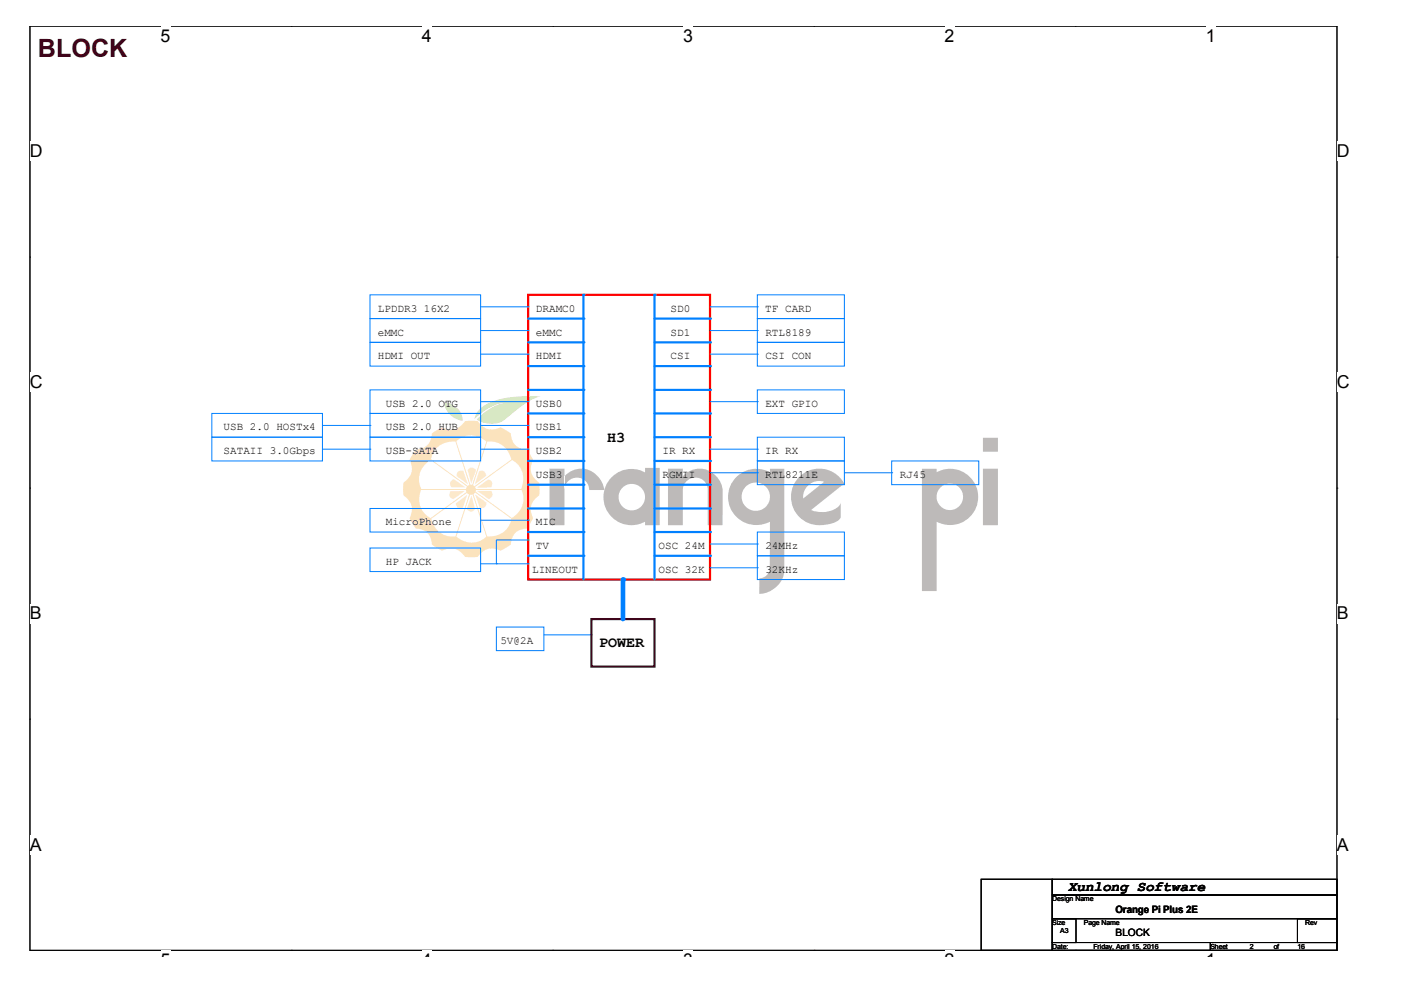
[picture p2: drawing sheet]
<svg xmlns="http://www.w3.org/2000/svg" width="297mm" height="210mm" viewBox="0 0 297 210" stroke-linecap="round" stroke-linejoin="round" font-family="sans-serif">
<g fill="#7bb537">
<path d="M101.7 86.7a12.1 12.1 0 0 1 7.7-2.6h5.2a16 16 0 0 0-6.5 4 5.3 5.3 0 0 1-7 .8 11.1 11.1 0 0 1 6.8-3.6 9.7 9.7 0 0 0-6.1 2.5l-1.2 1 .3-1z"/>
<path d="M94 85.1a4.5 4.5 0 0 1 4.1 3.7v.4a4.7 4.7 0 0 1-4.1-4.1z"/>
</g>
<path d="M88.1 95.3a3.3 3.3 0 0 0 3.5-3.4l2.2-1.3a3.5 3.5 0 0 0 4.8-1.3l1.7-.1a1.45 1.45 0 0 1 1.5 .7 3.3 3.3 0 0 0 4.3 .7l2.2 1.3a3.3 3.3 0 0 0 3.4 3.4l1.3 2.2a3.5 3.5 0 0 0 1.3 4.8l.1 1.7a1.45 1.45 0 0 1-.7 1.5 3.3 3.3 0 0 0-.7 4.4l-1.3 2.1a3.3 3.3 0 0 0-3.4 3.5l-2.2 1.3a3.5 3.5 0 0 0-4.8 1.3h-1.7a1.45 1.45 0 0 1-1.5-.6 3.3 3.3 0 0 0-4.3-.7l-2.2-1.3a3.3 3.3 0 0 0-3.5-3.5l-1.3-2.1a3.5 3.5 0 0 0-1.3-4.9v-1.7a1.45 1.45 0 0 1 .7-1.5 3.3 3.3 0 0 0 .6-4.3z" fill="#f4a424"/>
<g fill="#fff">
<path d="M99.9 103.7l8.6-6.2a4.6 4.6 0 0 1 2 6.2z"/>
<path d="M103.1 93.7a4.6 4.6 0 0 1 5.3 3.8l-8.5 6.2z"/>
<path d="M96.7 93.6a4.6 4.6 0 0 1 6.5 0l-3.3 10.1-3.3-10z"/>
<path d="M92.4 95.1a5 5 0 0 1 4.2-1.5l3.3 10.1-8.5-6.2v-.2a4.7 4.7 0 0 1 1-2.2z"/>
<path d="M90.2 98.4l1.2-.9 8.5 6.2h-10.5a4.4 4.4 0 0 1 .8-5.3z"/>
<path d="M89.3 103.7h10.6l-8.5 6.2a4.6 4.6 0 0 1-2.1-6.2z"/>
<path d="M91.4 109.9l8.5-6.2-3.2 10a4.6 4.6 0 0 1-5.3-3.8z"/>
<path d="M99.9 103.7l3.3 10a4.6 4.6 0 0 1-6.5 0z"/>
<path d="M99.9 103.7l8.6 6.2a4.6 4.6 0 0 1-5.3 3.8z"/>
<path d="M99.9 103.7h10.6a4.6 4.6 0 0 1-2 6.2z"/>
</g>
<g fill="#f4a424">
<path d="M88.2 112.1l23.4-17 .1 .2-23.4 17z"/>
<circle cx="99.8" cy="103.8" r="1.06"/>
</g>
<path d="M85.5 103.7h28.9" fill="none" stroke="#f4a424" stroke-width=".21"/>
<g fill="#f4a424">
<path d="M104.3 89.9l.2 .1-8.9 27.5-.2-.1z"/>
<path d="M95.4 90l.1-.1 9 27.5-.2 .1z"/>
<path d="M88.3 95.1l23.4 17-.1 .2-23.4-17z"/>
</g>
<g fill="#f5b664">
<path d="M99.1 99.7l.5-.5a1.08 1.08 0 0 1 1.3 .5l-1 2.8z"/>
<path d="M97.1 100l.4-.2h.7l1 2.9-2.4-1.8 .1-.6z"/>
<path d="M95.6 102l.6-.4 2.5 1.7h-3l-.3-.5z"/>
<path d="M95.5 104.1h3l-2.4 1.7-.5-.2a1.08 1.08 0 0 1-.1-1.5z"/>
<path d="M96.6 106.7l2.5-1.8-1 2.8-.6 .1a1.08 1.08 0 0 1-.9-1.1z"/>
<path d="M100 105.1l.7 2.8-.4 .5a1.08 1.08 0 0 1-1.4-.5z"/>
<path d="M100.7 104.8l2.4 1.8-.1 .6a1.08 1.08 0 0 1-1.3 .5z"/>
<path d="M101.2 104.1h2.9l.3 .5a1.08 1.08 0 0 1-.8 1.2z"/>
<path d="M101.1 103.4l2.4-1.8 .6 .3a1.08 1.08 0 0 1 0 1.4z"/>
<path d="M101.6 99.9l.6-.1a1.08 1.08 0 0 1 .9 1.1l-2.4 1.8z"/>
</g>
<g fill="#231916">
<path d="M141.6 99.4h3.2v1.6a4.8 4.8 0 0 1 5.3-1.3 4.8 4.8 0 0 1 3.1 4.5v7.2h-3.2v-7.5a2.64 2.64 0 0 0-2.6-2.6 2.64 2.64 0 0 0-2.6 2.6v7.5h-3.2z"/>
<path d="M119.7 101v2.9a2.62 2.62 0 0 1 2.6-2.6 2.62 2.62 0 0 1 2.6 2.6h3.2a4.9 4.9 0 0 0-3.2-4.2 4.9 4.9 0 0 0-5.2 1.3zM116.5 99.4h3.2v12h-3.2z"/>
<path d="M131.1 105.4a2.85 2.85 0 0 0 5.7 0 2.85 2.85 0 0 0-5.7 0zM129.7 101.2a5.9 5.9 0 0 1 7.1-1v-1h3.1v12.2h-3.1v-.8a6 6 0 0 1-7.7-1.6 6 6 0 0 1 .6-7.8z"/>
<path d="M157.2 105.3a3.1 3.1 0 0 0 6.1 0 3.1 3.1 0 0 0-6.1 0zM156.1 101.1a6 6 0 0 1 7.1-1v-.7h3.1v21.5a5.5 5.5 0 0 1-5.3 5v-3.3a2.22 2.22 0 0 0 2.2-2.2v-9.8a6 6 0 0 1-7.6-1.6 6 6 0 0 1 .5-7.9z"/>
<path d="M171.3 103a3.2 3.2 0 0 0-1 2.7l4.4-3.6a3.4 3.4 0 0 0-3.4 .9zM169.5 101.1a6 6 0 0 1 9.5 1.4l-7 5.6a5.5 5.5 0 0 0 6-.9l.3-.7v3.1a3.5 3.5 0 0 1-3 1.6 6.1 6.1 0 0 1-6.8-2.8 6.1 6.1 0 0 1 1-7.3z"/>
<path d="M198.6 105.3a2.81 2.81 0 0 0 5.6 0 2.81 2.81 0 0 0-5.6 0zM195.5 99.4h3.1v.7a6 6 0 0 1 8.8 5.3 6 6 0 0 1-8.8 5.2v14.7h-3.1z"/>
<path d="M208.4 99.4v12h3.2v-12zM208.4 92.8h3.2v3h-3.2z"/>
</g>
<path d="M6.4 5.5h277.1v196h-277.1z" fill="none" stroke="#000" stroke-width=".21"/>
<g fill="#fff">
<path d="M34 5.5h2.2v4.3h-2.2z"/>
<path d="M34 201.5h2.2v1.3h-2.2z"/>
</g>
<path d="M61.8 5.5h.1M61.8 201.5h.1" fill="none" stroke="#000" stroke-width=".21"/>
<g fill="#fff">
<path d="M89.5 5.5h2.1v4.3h-2.1z"/>
<path d="M89.5 201.5h2.1v1.3h-2.1z"/>
</g>
<path d="M117.2 5.5h.1M117.2 201.5h.1" fill="none" stroke="#000" stroke-width=".21"/>
<g fill="#fff">
<path d="M144.9 5.5h2.1v4.3h-2.1z"/>
<path d="M144.9 201.5h2.1v1.3h-2.1z"/>
</g>
<path d="M172.6 5.5h.1M172.6 201.5h.1" fill="none" stroke="#000" stroke-width=".21"/>
<g fill="#fff">
<path d="M200.3 5.5h2.1v4.3h-2.1z"/>
<path d="M200.3 201.5h2.1v1.3h-2.1z"/>
</g>
<path d="M228 5.5h.1M228 201.5h.1" fill="none" stroke="#000" stroke-width=".21"/>
<g fill="#fff">
<path d="M255.7 5.5h2.1v4.3h-2.1z"/>
<path d="M255.7 201.5h2.1v1.3h-2.1z"/>
<path d="M6.3 30h2.8v4.2h-2.8z"/>
<path d="M283.5 30h2.7v4.2h-2.7z"/>
<path d="M6.3 79h2.8v4.2h-2.8z"/>
<path d="M283.5 79h2.7v4.2h-2.7z"/>
</g>
<path d="M6.4 54.5h.1M283.5 54.5h.1" fill="none" stroke="#000" stroke-width=".21"/>
<g fill="#fff">
<path d="M6.3 128h2.6v4.2h-2.6z"/>
<path d="M283.5 128h2.5v4.2h-2.5z"/>
</g>
<path d="M6.4 103.5h.1M283.5 103.5h.1" fill="none" stroke="#000" stroke-width=".21"/>
<g fill="#fff">
<path d="M6.3 176.9h2.6v4.3h-2.6z"/>
<path d="M283.5 176.9h2.5v4.3h-2.5z"/>
</g>
<path d="M6.4 152.5h.1M283.5 152.5h.1" fill="none" stroke="#000" stroke-width=".21"/>
<path d="M112 62.5h38.5v60.4h-38.5z" fill="none" stroke="#f00" stroke-width=".47"/>
<path d="M112 72.6h11.7" fill="none" stroke="#0080ff" stroke-width=".47"/>
<circle cx="123.7" cy="72.6" r=".23" fill="#0080ff"/>
<path d="M112 77.6h11.7" fill="none" stroke="#0080ff" stroke-width=".47"/>
<circle cx="123.7" cy="77.6" r=".23" fill="#0080ff"/>
<path d="M112 82.7h11.7" fill="none" stroke="#0080ff" stroke-width=".47"/>
<circle cx="123.7" cy="82.7" r=".23" fill="#0080ff"/>
<path d="M112 87.7h11.7" fill="none" stroke="#0080ff" stroke-width=".47"/>
<circle cx="123.7" cy="87.7" r=".23" fill="#0080ff"/>
<path d="M78.4 67.5h23.5v5.1h-23.5zM101.9 70.1h10.1M112 70.1h.1" fill="none" stroke="#0080ff" stroke-width=".21"/>
<path d="M112 92.7h11.7" fill="none" stroke="#0080ff" stroke-width=".47"/>
<circle cx="123.7" cy="92.7" r=".23" fill="#0080ff"/>
<path d="M150.5 65.1h10.1M160.6 62.5h18.4v5h-18.4zM160.6 65.1h.1" fill="none" stroke="#0080ff" stroke-width=".21"/>
<path d="M112 97.7h11.7" fill="none" stroke="#0080ff" stroke-width=".47"/>
<circle cx="123.7" cy="97.7" r=".23" fill="#0080ff"/>
<path d="M112 107.8h11.7" fill="none" stroke="#0080ff" stroke-width=".47"/>
<circle cx="123.7" cy="107.8" r=".23" fill="#0080ff"/>
<path d="M112 112.8h11.7" fill="none" stroke="#0080ff" stroke-width=".47"/>
<circle cx="123.7" cy="112.8" r=".23" fill="#0080ff"/>
<path d="M78.4 82.7h23.5v5h-23.5zM78.4 87.7h23.5v5h-23.5zM101.9 85.2h10.1M101.9 90.2h10.1M112 85.2h.1M112 90.2h.1" fill="none" stroke="#0080ff" stroke-width=".21"/>
<path d="M112 117.8h11.7" fill="none" stroke="#0080ff" stroke-width=".47"/>
<circle cx="123.7" cy="117.8" r=".23" fill="#0080ff"/>
<path d="M138.8 77.6h11.7" fill="none" stroke="#0080ff" stroke-width=".47"/>
<circle cx="150.5" cy="77.6" r=".23" fill="#0080ff"/>
<path d="M138.8 82.7h11.7" fill="none" stroke="#0080ff" stroke-width=".47"/>
<circle cx="150.5" cy="82.7" r=".23" fill="#0080ff"/>
<path d="M138.8 87.7h11.7" fill="none" stroke="#0080ff" stroke-width=".47"/>
<circle cx="150.5" cy="87.7" r=".23" fill="#0080ff"/>
<path d="M138.8 92.7h11.7" fill="none" stroke="#0080ff" stroke-width=".47"/>
<circle cx="150.5" cy="92.7" r=".23" fill="#0080ff"/>
<path d="M138.8 102.8h11.7" fill="none" stroke="#0080ff" stroke-width=".47"/>
<circle cx="150.5" cy="102.8" r=".23" fill="#0080ff"/>
<path d="M150.5 95.2h10.1M160.6 92.7h18.4v5h-18.4zM160.6 95.2h.1" fill="none" stroke="#0080ff" stroke-width=".21"/>
<path d="M138.8 97.7h11.7" fill="none" stroke="#0080ff" stroke-width=".47"/>
<circle cx="150.5" cy="97.7" r=".23" fill="#0080ff"/>
<path d="M150.5 100.2h10.1M160.6 100.2h.1" fill="none" stroke="#0080ff" stroke-width=".21"/>
<path d="M138.8 107.8h11.7" fill="none" stroke="#0080ff" stroke-width=".47"/>
<circle cx="150.5" cy="107.8" r=".23" fill="#0080ff"/>
<path d="M160.6 97.7h18.4v5.1h-18.4z" fill="none" stroke="#0080ff" stroke-width=".21"/>
<path d="M138.8 112.8h11.7" fill="none" stroke="#0080ff" stroke-width=".47"/>
<circle cx="150.5" cy="112.8" r=".23" fill="#0080ff"/>
<path d="M138.8 117.8h11.7" fill="none" stroke="#0080ff" stroke-width=".47"/>
<circle cx="150.5" cy="117.8" r=".23" fill="#0080ff"/>
<path d="M78.4 72.6h23.5v5h-23.5zM101.9 75.1h10.1M112 75.1h.1" fill="none" stroke="#0080ff" stroke-width=".21"/>
<path d="M123.7 62.5v60.4" fill="none" stroke="#0080ff" stroke-width=".47"/>
<circle cx="123.7" cy="62.5" r=".23" fill="#0080ff"/>
<path d="M105.2 133h10.1v5h-10.1zM115.3 134.6h10.1M125.4 134.6h.1" fill="none" stroke="#0080ff" stroke-width=".21"/>
<path d="M112 102.8h11.7" fill="none" stroke="#0080ff" stroke-width=".47"/>
<circle cx="123.7" cy="102.8" r=".23" fill="#0080ff"/>
<path d="M138.8 72.6h11.7" fill="none" stroke="#0080ff" stroke-width=".47"/>
<circle cx="150.5" cy="72.6" r=".23" fill="#0080ff"/>
<path d="M138.8 67.5h11.7" fill="none" stroke="#0080ff" stroke-width=".47"/>
<circle cx="150.5" cy="67.5" r=".23" fill="#0080ff"/>
<path d="M78.4 62.5h23.5v5h-23.5zM101.9 65.1h10.1M112 65.1h.1" fill="none" stroke="#0080ff" stroke-width=".21"/>
<path d="M112 67.5h11.7" fill="none" stroke="#0080ff" stroke-width=".47"/>
<circle cx="123.7" cy="67.5" r=".23" fill="#0080ff"/>
<path d="M125.4 131.3h13.4v10h-13.4z" fill="none" stroke="#400040" stroke-width=".47"/>
<path d="M132.1 122.9v8.4" fill="none" stroke="#0080ff" stroke-width=".97"/>
<circle cx="132.1" cy="122.9" r=".49" fill="#0080ff"/>
<path d="M78.4 116.2h23.5v5h-23.5zM101.9 119.5h10.1M105.2 119.5h.1M112 114.5h-6.8v5M112 119.5h.1M112 114.5h.1" fill="none" stroke="#0080ff" stroke-width=".21"/>
<path d="M138.8 62.5v60.4" fill="none" stroke="#0080ff" stroke-width=".47"/>
<circle cx="138.8" cy="62.5" r=".23" fill="#0080ff"/>
<g fill="none" stroke="#0080ff" stroke-width=".21">
<path d="M150.5 70.1h10.1M150.5 75.1h10.1M160.6 67.5h18.4v5.1h-18.4zM160.6 72.6h18.4v5h-18.4zM160.6 70.1h.1M160.6 75.1h.1M44.9 87.7h23.5v5h-23.5zM44.9 92.7h23.5v5h-23.5zM68.4 95.2h10M68.4 90.2h10M78.4 92.7h23.5v5h-23.5zM78.4 90.2h.1"/>
<path d="M78.4 95.2h.1M101.9 95.2h10.1M112 95.2h.1M150.5 85.2h10.1M160.6 82.7h18.4v5h-18.4zM160.6 85.2h.1M189.1 97.7h18.4v5.1h-18.4zM78.4 107.8h23.5v5h-23.5zM101.9 110.3h10.1M112 110.3h.1M150.5 115.3h10.1M160.6 117.8h18.4v5.1h-18.4z"/>
<path d="M160.6 112.8h18.4v5h-18.4zM160.6 115.3h.1M179 100.2h10.1M189.1 100.2h.1M150.5 120.4h10.1M160.6 120.4h.1"/>
</g>
<path d="M208 186.4h15.1v15.1h-15.1zM223.1 186.4h60.4v3.4h-60.4zM223.1 189.8h60.4v5h-60.4zM223.1 194.8h5v5h-5zM223.1 199.8h33.5v1.7h-33.5zM256.6 199.8h26.9v1.7h-26.9zM275.1 194.8h8.4v5h-8.4z" fill="none" stroke="#000" stroke-width=".21"/>
<text font-size="5.3" fill="#400000" x="8" y="12.1">BLOCK</text>
<g font-size="3.8">
<text x="34" y="8.9">5</text>
<text x="89.5" y="8.9">4</text>
<text x="144.9" y="8.9">3</text>
<text x="200.3" y="8.9">2</text>
<text x="255.7" y="8.9">1</text>
<text x="6.4" y="33.4">D</text>
<text x="283.5" y="33.4">D</text>
<text x="6.4" y="82.4">C</text>
<text x="283.5" y="82.4">C</text>
<text x="6.4" y="131.3">B</text>
<text x="283.5" y="131.3">B</text>
<text x="6.4" y="180.3">A</text>
<text x="283.5" y="180.3">A</text>
<text x="34" y="204.9">5</text>
<text x="89.5" y="204.9">4</text>
<text x="144.9" y="204.9">3</text>
<text x="200.3" y="204.9">2</text>
<text x="255.7" y="204.9">1</text>
</g>
<g font-size="3.2">
<text x="128.7" y="93.7">H3</text>
<text x="127" y="137.2">POWER</text>
</g>
<text font-size="3" x="226.4" y="189">Xunlong Software</text>
<g font-size="2.3">
<text x="80.1" y="66.1">LPDDR3 16X2</text>
<text x="80.1" y="71.1">eMMC</text>
<text x="113.6" y="66.1">DRAMC0</text>
<text x="113.6" y="71.1">eMMC</text>
<text x="142.2" y="66.1">SD0</text>
<text x="142.2" y="71.1">SD1</text>
<text x="162.3" y="66.1">TF CARD</text>
<text x="162.3" y="71.1">RTL8189</text>
<text x="80.1" y="76.2">HDMI OUT</text>
<text x="113.6" y="76.2">HDMI</text>
<text x="142.2" y="76.2">CSI</text>
<text x="162.3" y="76.2">CSI CON</text>
<text x="81.8" y="86.2">USB 2.0 OTG</text>
<text x="113.6" y="86.2">USB0</text>
<text x="162.3" y="86.2">EXT GPIO</text>
<text x="47.4" y="91.3">USB 2.0 HOSTx4</text>
<text x="81.8" y="91.3">USB 2.0 HUB</text>
<text x="113.6" y="91.3">USB1</text>
<text x="47.4" y="96.3">SATAII 3.0Gbps</text>
<text x="81.8" y="96.3">USB-SATA</text>
<text x="113.6" y="101.3">USB3</text>
<text x="113.6" y="96.3">USB2</text>
<text x="140.5" y="96.3">IR RX</text>
<text x="140.5" y="101.3">RGMII</text>
<text x="162.3" y="96.3">IR RX</text>
<text x="162.3" y="101.3">RTL8211E</text>
<text x="190.8" y="101.3">RJ45</text>
<text x="81.8" y="111.4">MicroPhone</text>
<text x="113.6" y="111.4">MIC</text>
<text x="81.8" y="119.7">HP JACK</text>
<text x="113.6" y="116.4">TV</text>
<text x="139.6" y="116.4">OSC 24M</text>
<text x="162.3" y="116.4">24MHz</text>
<text x="112.8" y="121.4">LINEOUT</text>
<text x="139.6" y="121.4">OSC 32K</text>
<text x="162.3" y="121.4">32KHz</text>
<text x="106.1" y="136.5">5V@2A</text>
</g>
<g font-size="2.2">
<text x="236.5" y="193.5">Orange Pi Plus 2E</text>
<text x="236.5" y="198.4">BLOCK</text>
</g>
<g font-size="1.5">
<text x="223.1" y="191.1">Design Name</text>
<text x="223.1" y="196.2">Size</text>
<text x="224.8" y="197.8">A3</text>
<text x="229.8" y="196.2">Page Name</text>
<text x="276.7" y="196.2">Rev</text>
<text x="223.1" y="201.2">Date:</text>
<text x="231.8" y="201.2">Friday, April 15, 2016</text>
<text x="256.6" y="201.2">Sheet</text>
<text x="265" y="201.2">2</text>
<text x="270" y="201.2">of</text>
<text x="275.1" y="201.2">16</text>
</g>
</svg>
